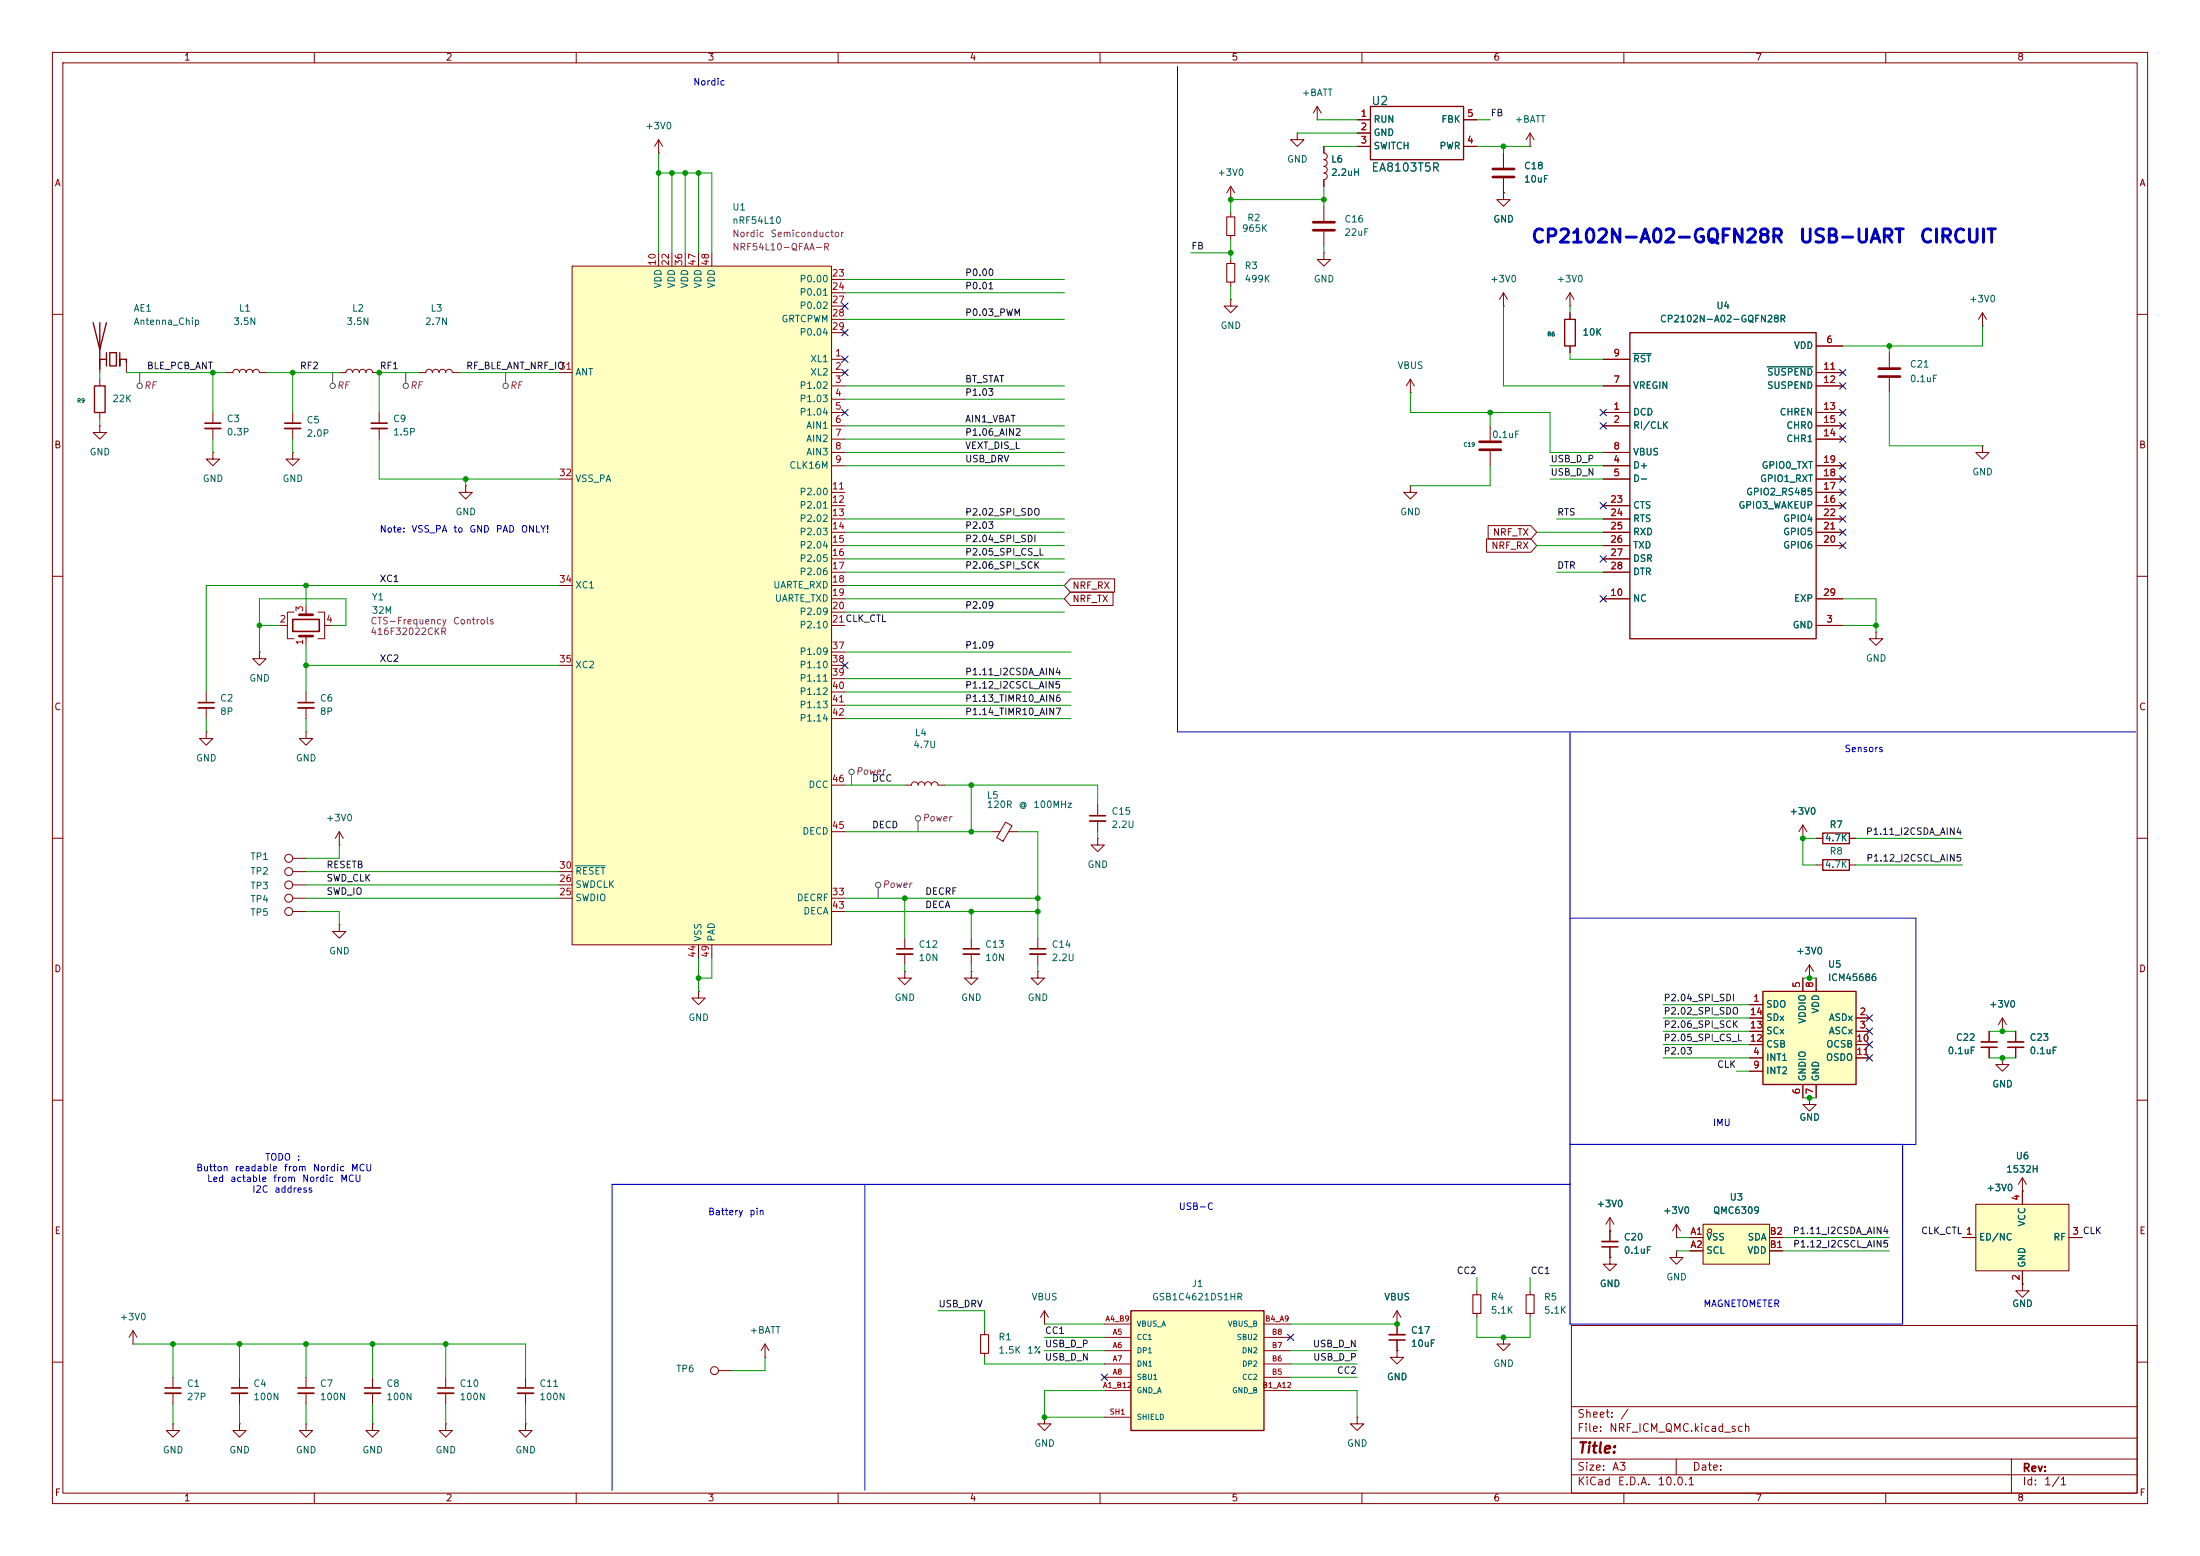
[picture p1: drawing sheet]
<svg xmlns="http://www.w3.org/2000/svg" width="420mm" height="297mm" viewBox="0 0 420 297" stroke-linecap="round" stroke-linejoin="round" font-family="sans-serif">
<g fill="none" stroke="#840000" stroke-width=".19">
<path d="M10 10h400v277h-400zM12 12h396v273h-396zM60 10v2M110 10v2M160 10v2M210 10v2M260 10v2M310 10v2M360 10v2M10 60h2M269.2 74.9h.1M269.2 72.4l-.7 1.3"/>
<path d="M269.2 72.4l.8 1.3M269.2 72.4v2.5M408 60h2M269.2 92.7v1.3h1.3l-1.3 1.3-1.2-1.3h1.2M269.2 92.7h.1M284.5 81.3v2.8M284.5 86.1v2.8M10 110h2M408 110h2M10 160h2M408 160h2M55.9 163.8h2.5"/>
<path d="M55.9 171.5h2.5M55.9 174h2.5M55.9 168.9h2.5M55.9 166.4h2.5M172.7 179.1v2M172.7 182.1v2.1M10 210h2M408 210h2M300 253h108v32h-108zM10 260h2M300 278.5h108M300 274.5h108"/>
<path d="M300 268.5h108M320 278.5v3M384 278.5v6.5M408 260h2M60 285v2M110 285v2M160 285v2M210 285v2M260 285v2M300 281.5h108M310 285v2M360 285v2"/>
<circle cx="55.1" cy="163.8" r=".76"/>
<circle cx="55.1" cy="171.4" r=".76"/>
<circle cx="55.1" cy="166.4" r=".76"/>
<circle cx="55.1" cy="174" r=".76"/>
<circle cx="55.1" cy="168.9" r=".76"/>
</g>
<path d="M171.2 181.1h3" fill="none" stroke="#840000" stroke-width=".3"/>
<path d="M171.2 182.1h3" fill="none" stroke="#840000" stroke-width=".33"/>
<path d="M282.4 84.3h4.1M282.4 85.9h4.1" fill="none" stroke="#840000" stroke-width=".51"/>
<path d="M215.9 250.2h25.4v22.8h-25.4z" fill="#ffffc2"/>
<path d="M311.1 63.5h35.6v58.4h-35.6zM215.9 250.2h25.4v22.8h-25.4z" fill="none" stroke="#840000" stroke-width=".25"/>
<g fill="none" stroke="#840000" stroke-width=".19">
<path d="M306.1 78.7h5M306.1 73.7h5M306.1 68.6h5M346.7 78.7h5.1M346.7 66h5.1M346.7 73.7h5.1M346.7 71.1h5.1M306.1 81.3h5M306.1 88.9h5M306.1 91.4h5M306.1 86.4h5M306.1 96.5h5"/>
<path d="M306.1 99.1h5M346.7 81.3h5.1M346.7 88.9h5.1M346.7 91.4h5.1M346.7 83.8h5.1M346.7 96.5h5.1M346.7 94h5.1M346.7 99.1h5.1M378.5 85.1v1.3h1.2l-1.2 1.2-1.3-1.2h1.3M378.5 85.1h.1M306.1 114.3h5M306.1 104.1h5"/>
<path d="M306.1 101.6h5M306.1 106.7h5M306.1 109.2h5M346.7 119.4h5.1M346.7 114.3h5.1M346.7 104.1h5.1M346.7 101.6h5.1M210.8 252.7h5.1M210.8 255.3h5.1M210.8 257.8h5.1M241.3 252.7h5.1M241.3 255.3h5.1"/>
<path d="M241.3 257.8h5.1M210.8 265.4h5.1M210.8 260.3h5.1M210.8 262.9h5.1M210.8 270.5h5.1M241.3 265.4h5.1M241.3 260.3h5.1M241.3 262.9h5.1"/>
</g>
<path d="M311.8 67.5h3.4M337.4 70h8.7" fill="none" stroke="#006464" stroke-width=".19"/>
<path d="M109.2 50.8h49.5v129.5h-49.5z" fill="#ffffc2"/>
<g fill="none" stroke="#840000" stroke-width=".19">
<path d="M109.2 50.8h49.5v129.5h-49.5zM125.7 48.3v2.5M128.3 48.3v2.5M130.8 48.3v2.5M133.3 48.3v2.5M135.9 48.3v2.5M158.7 53.3h2.6M158.7 55.9h2.6M158.7 58.4h2.6M378.5 59.7l-.8 1.3M378.5 59.7l.7 1.3M378.5 59.7v2.5"/>
<path d="M106.7 71.1h2.5M158.7 68.6h2.6M158.7 71.1h2.6M158.7 73.7h2.6M158.7 76.2h2.6M158.7 78.7h2.6M158.7 61h2.6M158.7 63.5h2.6M360.7 67.3v2.8M360.7 72.1v2.8M378.5 62.2h.1M106.7 91.4h2.5"/>
<path d="M158.7 81.3h2.6M158.7 83.8h2.6M158.7 86.4h2.6M158.7 88.9h2.6M158.7 94h2.6M158.7 96.5h2.6M158.7 99.1h2.6M106.7 111.8h2.5M158.7 111.8h2.6M158.7 101.6h2.6M158.7 104.1h2.6M158.7 106.7h2.6"/>
<path d="M158.7 109.2h2.6M158.7 114.3h2.6M158.7 116.8h2.6M158.7 119.4h2.6M106.7 127h2.5M158.7 127h2.6M158.7 124.5h2.6M158.7 129.5h2.6M158.7 132.1h2.6M158.7 134.6h2.6M158.7 137.2h2.6M158.7 158.8h2.6"/>
<path d="M158.7 149.9h2.6M106.7 171.5h2.5M106.7 168.9h2.5M106.7 166.4h2.5M158.7 171.5h2.6M158.7 174h2.6M133.3 180.3v2.6M135.9 180.3v2.6"/>
</g>
<path d="M109.9 165.3h5.6" fill="none" stroke="#006464" stroke-width=".19"/>
<path d="M358.6 70.4h4.1M358.6 71.9h4.1" fill="none" stroke="#840000" stroke-width=".51"/>
<path d="M336.5 189.2h17.8v17.8h-17.8z" fill="#ffffc2"/>
<path d="M336.5 189.2h17.8v17.8h-17.8z" fill="none" stroke="#840000" stroke-width=".25"/>
<g fill="none" stroke="#840000" stroke-width=".19">
<path d="M64.8 71.1h1.2a.64 .64 0 0 1 .7-.6 .64 .64 0 0 1 .6 .6 .64 .64 0 0 1 .6-.6 .64 .64 0 0 1 .7 .6 .64 .64 0 0 1 .6-.6 .64 .64 0 0 1 .6 .6 .64 .64 0 0 1 .7-.6 .64 .64 0 0 1 .6 .6h1.3M80 71.1h1.3a.64 .64 0 0 1 .6-.6 .64 .64 0 0 1 .6 .6 .64 .64 0 0 1 .7-.6 .64 .64 0 0 1 .6 .6 .64 .64 0 0 1 .7-.6 .64 .64 0 0 1 .6 .6 .64 .64 0 0 1 .6-.6 .64 .64 0 0 1 .7 .6h1.2M53.3 119.4h1.6M56.1 116.8h-1.2v5.1h1.2M58.4 115.6v1.7M60.7 116.8h1.3v5.1h-1.3M62 119.4h1.5M58.4 121.4v1.8M334 191.8h2.5M334 194.3h2.5M334 196.9h2.5M334 199.4h2.5"/>
<path d="M344.2 186.7v2.5M345.4 186.7h.1M345.4 184.2l-.7 1.2M345.4 184.2l.8 1.2M345.4 184.2v2.5M346.7 186.7v2.5M354.3 194.3h2.6M354.3 196.9h2.6M354.3 199.4h2.6M334 201.9h2.5M334 204.5h2.5M344.2 207v2.6"/>
<path d="M345.4 209.6v1.2h1.3l-1.3 1.3-1.2-1.3h1.2M345.4 209.6h.1M346.7 207v2.6M354.3 201.9h2.6M386.1 227.3h.1M386.1 224.8l-.8 1.3M386.1 224.8l.7 1.3M386.1 224.8v2.5M292.1 246.4v.7M292.1 250.7v.8M386.1 245.1v1.3h1.2l-1.2 1.2-1.3-1.2h1.3M386.1 245.1h.1"/>
</g>
<path d="M291.3 247.1h1.6v3.6h-1.6z" fill="none" stroke="#840000" stroke-width=".2"/>
<path d="M57.1 117.3h2.6M57.1 121.4h2.6" fill="none" stroke="#840000" stroke-width=".51"/>
<path d="M55.9 118.2h5.1v2.3h-5.1z" fill="none" stroke="#840000" stroke-width=".3"/>
<path d="M377.2 229.9h17.8v12.7h-17.8z" fill="#ffffc2"/>
<g fill="none" stroke="#840000" stroke-width=".19">
<path d="M72.4 78.7v2.1M72.4 81.8v2M379.7 196.9v2M379.7 199.9v2M382.3 196.9h.1M382.3 194.3l-.8 1.3M382.3 194.3l.7 1.3M382.3 194.3v2.6M384.8 196.9v2M384.8 199.9v2M382.3 201.9v1.3h1.2l-1.2 1.3-1.3-1.3h1.3M382.3 201.9h.1"/>
<path d="M307.3 234.9h.1M307.3 232.4l-.7 1.3M307.3 232.4l.8 1.3M307.3 232.4v4.6M307.3 238v2M320 236.2h.1M320 233.7l-.7 1.2M320 233.7l.8 1.2M320 233.7v2.5M374.6 236.2h2.6M377.2 229.9h17.8v12.7h-17.8zM386.1 227.3v2.6"/>
<path d="M395 236.2h2.5M386.1 242.6v2.5"/>
</g>
<path d="M70.9 80.8h3M378.2 199.9h3.1M383.3 199.9h3M305.8 238h3.1" fill="none" stroke="#840000" stroke-width=".3"/>
<path d="M70.9 81.8h3M378.2 198.9h3.1M383.3 198.9h3M305.8 237h3.1" fill="none" stroke="#840000" stroke-width=".33"/>
<path d="M325.1 233.7h12.7v7.6h-12.7z" fill="#ffffc2"/>
<g fill="none" stroke="#840000" stroke-width=".19">
<path d="M125.7 29.2h.1M125.7 26.7l-.7 1.2M125.7 26.7l.8 1.2M125.7 26.7v2.5M234.9 38.1h.1M234.9 35.6v2.5M234.9 35.6l-.7 1.2M234.9 35.6l.8 1.2M247.6 25.4v1.3h1.3l-1.3 1.2-1.2-1.2h1.2M247.6 25.4h.1M251.5 22.9h.1M251.5 20.3l-.8 1.3"/>
<path d="M251.5 20.3l.7 1.3M251.5 20.3v2.6M252.7 27.9v1.3a.64 .64 0 0 1 .7 .7 .64 .64 0 0 1-.7 .6 .64 .64 0 0 1 .7 .6 .64 .64 0 0 1-.7 .7 .64 .64 0 0 1 .7 .6 .64 .64 0 0 1-.7 .6 .64 .64 0 0 1 .7 .7 .64 .64 0 0 1-.7 .6M252.7 34.3v1.3M252.7 39.4v2.8M259.1 22.9h2.5M259.1 25.4h2.5M259.1 27.9h2.5M279.4 22.9h2.5M279.4 27.9h2.5M287 36.8v1.3h1.3l-1.3 1.3-1.3-1.3h1.3M287 36.8h.1"/>
<path d="M287 29.2v2.8M287 34v2.8M292.1 27.9h.1M292.1 25.4l-.8 1.3M292.1 25.4l.8 1.3M292.1 25.4v2.5M234.9 57.2v1.2h1.3l-1.3 1.3-1.2-1.3h1.2M234.9 57.2h.1M234.9 40.6v.8M234.9 45v.7M234.9 49.5v.8M234.9 53.8v.8"/>
<path d="M252.7 48.3v1.2h1.3l-1.3 1.3-1.2-1.3h1.2M252.7 48.3h.1M252.7 44.2v2.8M287 58.4h.1M287 55.9l-.7 1.3M287 55.9l.8 1.3M287 55.9v2.5M299.7 58.4h.1M299.7 55.9l-.7 1.3M299.7 55.9l.8 1.3M299.7 55.9v2.5M299.7 59.7v1.3"/>
<path d="M19 68.6v2.5M19 72.4v1.3M19 78.7v1.3M24.1 68.6v2.5M40.6 78.7v2.1M43.2 71.1h1.2a.64 .64 0 0 1 .7-.6 .64 .64 0 0 1 .6 .6 .64 .64 0 0 1 .7-.6 .64 .64 0 0 1 .6 .6 .64 .64 0 0 1 .6-.6 .64 .64 0 0 1 .7 .6 .64 .64 0 0 1 .6-.6 .64 .64 0 0 1 .6 .6h1.3M55.9 78.7v2.1M299.7 66v1.3M306.1 78.7h5M306.1 73.7h5M306.1 68.6h5M346.7 71.1h5.1"/>
<path d="M346.7 78.7h5.1M346.7 66h5.1M346.7 73.7h5.1M19 81.3v1.3h1.3l-1.3 1.2-1.2-1.2h1.2M19 81.3h.1M40.6 86.4v1.2h1.3l-1.3 1.3-1.2-1.3h1.2M40.6 86.4h.1M40.6 81.8v2M55.9 86.4v1.2h1.2l-1.2 1.3-1.3-1.3h1.3M55.9 86.4h.1M55.9 81.8v2M88.9 92.7v1.3h1.3l-1.3 1.3-1.3-1.3h1.3"/>
<path d="M88.9 92.7h.1M306.1 81.3h5M306.1 88.9h5M306.1 91.4h5M306.1 86.4h5M306.1 96.5h5M306.1 99.1h5M346.7 81.3h5.1M346.7 88.9h5.1M346.7 91.4h5.1M346.7 83.8h5.1M346.7 96.5h5.1"/>
<path d="M346.7 94h5.1M346.7 99.1h5.1M204.3 113h8.2v2.6h-8.2l-1.1-1.3zM204.3 110.5h8.5v2.5h-8.5l-1.1-1.2zM283.8 102.9h8.5l1.1 1.2-1.1 1.3h-8.5zM284.1 100.3h8.2l1.1 1.3-1.1 1.3h-8.2zM306.1 114.3h5M306.1 104.1h5M306.1 101.6h5M306.1 106.7h5M306.1 109.2h5M346.7 119.4h5.1"/>
<path d="M346.7 114.3h5.1M346.7 104.1h5.1M346.7 101.6h5.1M39.4 139.7v1.3h1.2l-1.2 1.2-1.3-1.2h1.3M39.4 139.7h.1M39.4 132.1v2M39.4 135.1v2.1M49.5 124.5v1.2h1.3l-1.3 1.3-1.2-1.3h1.2M49.5 124.5h.1M58.4 139.7v1.3h1.3l-1.3 1.2-1.3-1.2h1.3M58.4 139.7h.1M58.4 132.1v2"/>
<path d="M58.4 135.1v2.1M358.1 120.7v1.2h1.3l-1.3 1.3-1.2-1.3h1.2M358.1 120.7h.1M64.8 158.8l-.8 1.2M64.8 158.8l.7 1.2M64.8 158.8v2.5M172.7 149.9h1.3a.64 .64 0 0 1 .6-.7 .64 .64 0 0 1 .7 .7 .64 .64 0 0 1 .6-.7 .64 .64 0 0 1 .6 .7 .64 .64 0 0 1 .7-.7 .64 .64 0 0 1 .6 .7 .64 .64 0 0 1 .6-.7 .64 .64 0 0 1 .7 .7h1.2M189.2 158.8h1.7M192 156.9l1.2 .7-1.7 3-1.2-.7zM192.6 158.8h1.7M209.5 153.7v2M209.5 156.7v2.1"/>
<path d="M344.2 157.5l-.8 1.3M344.2 157.5l.7 1.3M344.2 157.5v2.5M64.8 161.3h.1M64.8 176.5v1.3h1.2l-1.2 1.3-1.3-1.3h1.3M64.8 176.5h.1M185.4 179.1v2M198.1 179.1v2M209.5 160v1.3h1.3l-1.3 1.3-1.2-1.3h1.2M209.5 160h.1M344.2 160h.1M346.7 160h1.3"/>
<path d="M346.7 165.1h1.3M353.1 160h1.2M353.1 165.1h1.2M133.3 189.2v1.3h1.3l-1.3 1.3-1.2-1.3h1.2M133.3 189.2h.1M172.7 185.4v1.3h1.3l-1.3 1.3-1.3-1.3h1.3M172.7 185.4h.1M185.4 185.4v1.3h1.3l-1.3 1.3-1.3-1.3h1.3M185.4 185.4h.1M185.4 182.1v2.1M198.1 185.4v1.3h1.3l-1.3 1.3-1.3-1.3h1.3M198.1 185.4h.1"/>
<path d="M198.1 182.1v2.1M334 191.8h2.5M334 194.3h2.5M334 196.9h2.5M334 199.4h2.5M344.2 186.7v2.5M345.4 186.7h.1M346.7 186.7v2.5M354.3 194.3h2.6M354.3 196.9h2.6M354.3 199.4h2.6M379.7 196.9v2"/>
<path d="M379.7 199.9v2M382.3 196.9h.1M384.8 196.9v2M384.8 199.9v2M334 201.9h2.5M334 204.5h2.5M344.2 207v2.6M345.4 209.6h.1M346.7 207v2.6M354.3 201.9h2.6M382.3 201.9h.1M307.3 234.9h.1"/>
<path d="M307.3 234.9v2.1M307.3 238v2M320 238.8v1.2h1.3l-1.3 1.3-1.2-1.3h1.2M320 238.8h.1M320 236.2h.1M322.6 236.2h2.5M322.6 238.8h2.5M325.1 233.7h12.7v7.6h-12.7zM337.8 236.2h2.6M337.8 238.8h2.6M374.6 236.2h2.6M386.1 227.3h.1"/>
<path d="M386.1 227.3v2.6M395 236.2h2.5M25.4 256.5h.1M25.4 254l-.8 1.3M25.4 254l.8 1.3M25.4 254v2.5M146 259.1h.1M146 256.5l-.7 1.3M146 256.5l.8 1.3M146 256.5v2.6M188 254v.8M188 258.3v.8"/>
<path d="M199.4 252.7h.1M199.4 250.2l-.8 1.3M199.4 250.2l.8 1.3M199.4 250.2v2.5M266.7 257.8v1.3h1.3l-1.3 1.2-1.3-1.2h1.3M266.7 257.8h.1M266.7 252.7h.1M266.7 250.2v4.6M266.7 255.8v2M266.7 250.2l-.8 1.3M266.7 250.2l.8 1.3M281.9 246.4v.7"/>
<path d="M281.9 250.7v.8M287 255.3v1.2h1.3l-1.3 1.3-1.3-1.3h1.3M287 255.3h.1M307.3 240v1.3h1.3l-1.3 1.3-1.2-1.3h1.2M307.3 240h.1M386.1 245.1h.1M386.1 242.6v2.5M33 271.8v1.2h1.3l-1.3 1.3-1.3-1.3h1.3M33 271.8h.1M33 262.9v2M33 265.9v2.1M45.7 271.8v1.2h1.3l-1.3 1.3-1.3-1.3h1.3"/>
<path d="M45.7 271.8h.1M45.7 262.9v2M45.7 265.9v2.1M58.4 271.8v1.2h1.3l-1.3 1.3-1.3-1.3h1.3M58.4 271.8h.1M58.4 262.9v2M58.4 265.9v2.1M71.1 271.8v1.2h1.3l-1.3 1.3-1.3-1.3h1.3M71.1 271.8h.1M71.1 262.9v2M71.1 265.9v2.1M85.1 271.8v1.2h1.3l-1.3 1.3-1.3-1.3h1.3"/>
<path d="M85.1 271.8h.1M85.1 262.9v2M85.1 265.9v2.1M100.3 271.8v1.2h1.3l-1.3 1.3-1.2-1.3h1.2M100.3 271.8h.1M100.3 262.9v2M100.3 265.9v2.1M137.2 261.6h2.5M199.4 270.5v1.3h1.3l-1.3 1.2-1.3-1.2h1.3M199.4 270.5h.1M259.1 270.5v1.3h1.2l-1.2 1.2-1.3-1.2h1.3M259.1 270.5h.1"/>
<circle cx="326.4" cy="234.9" r=".38"/>
<circle cx="136.4" cy="261.6" r=".76"/>
</g>
<g fill="none" stroke="#840000" stroke-width=".3">
<path d="M39.1 80.8h3.1M54.4 80.8h3M37.8 134.1h3.1M56.9 134.1h3M208 155.7h3.1M183.9 181.1h3M196.6 181.1h3M265.2 255.8h3M31.5 264.9h3M44.2 264.9h3M56.9 264.9h3M69.6 264.9h3"/>
<path d="M83.6 264.9h3M98.8 264.9h3.1"/>
</g>
<g fill="none" stroke="#840000" stroke-width=".33">
<path d="M39.1 81.8h3.1M54.4 81.8h3M37.8 135.1h3.1M56.9 135.1h3M208 156.7h3.1M183.9 182.1h3M196.6 182.1h3M265.2 254.8h3M31.5 265.9h3M44.2 265.9h3M56.9 265.9h3M69.6 265.9h3"/>
<path d="M83.6 265.9h3M98.8 265.9h3.1"/>
</g>
<path d="M234.2 41.4h1.5v3.6h-1.5zM234.2 50.3h1.5v3.5h-1.5zM187.2 254.8h1.5v3.5h-1.5zM281.2 247.1h1.5v3.6h-1.5z" fill="none" stroke="#840000" stroke-width=".2"/>
<path d="M285 32.3h4.1M285 33.8h4.1M250.7 42.4h4.1M250.7 43.9h4.1" fill="none" stroke="#840000" stroke-width=".51"/>
<path d="M261.6 20.3h17.8v10.2h-17.8zM17.8 61.6l1.2 5.1 1.3-5.1M18 73.7h2.1v5h-2.1zM19 68.6h1.3M19 61.6v8.9M20.3 67.3v2.6M21 67.3h1.2v2.6h-1.2zM22.9 67.3v2.6v-1.3h1.2v.6M298.7 61h2v5h-2zM348 159h5.1v2h-5.1zM348 164.1h5.1v2h-5.1z" fill="none" stroke="#840000" stroke-width=".25"/>
<g fill="none" stroke="#484848" stroke-width=".19">
<path d="M26.7 71.1v2.1M63.5 71.1v2.1M77.5 71.1v2.1M96.5 71.1v2.1M162.6 147.8v2.1M175.3 156.7v2.1M167.6 169.4v2.1"/>
<circle cx="26.7" cy="73.7" r=".51"/>
<circle cx="63.5" cy="73.7" r=".51"/>
<circle cx="77.5" cy="73.7" r=".51"/>
<circle cx="96.5" cy="73.7" r=".51"/>
<circle cx="162.6" cy="147.3" r=".51"/>
<circle cx="175.3" cy="156.2" r=".51"/>
<circle cx="167.6" cy="168.9" r=".51"/>
</g>
<path d="M224.8 12.7v127h182.9M299.7 139.7v113M299.7 175.3h66.1v43.1h-66.1zM299.7 218.4h63.5v34.3h-63.5zM165.1 226.1v58.4M299.7 226.1h-182.9v58.4" fill="none" stroke="#0000c2" stroke-width=".19"/>
<g fill="none" stroke="#009600" stroke-width=".19">
<path d="M125.7 33h10.2v15.3M125.7 29.2v19.1M128.3 33v15.3M130.8 33v15.3M133.3 33v15.3M247.6 25.4h11.5M251.5 22.9h7.6M252.7 27.9h6.4M252.7 38.1h-17.8v2.5M252.7 35.6v3.8M281.9 27.9h10.2M281.9 22.9h2.6"/>
<path d="M287 27.9v1.3M161.3 55.9h41.9M161.3 53.3h41.9M227.3 48.3h7.6M234.9 45.7v3.8M234.9 54.6v2.6M252.7 47v1.3M287 58.4v15.3h19.1M299.7 58.4v1.3M19 71.1v1.3M24.1 71.1h19.1M40.6 71.1v7.6"/>
<path d="M50.8 71.1h14M55.9 71.1v7.6M80 71.1h-7.6v7.6M87.6 71.1h19.1M161.3 73.7h41.9M161.3 61h41.9M161.3 76.2h41.9M269.2 74.9v3.8h26.7v7.7h10.2M284.5 78.7v2.6M299.7 67.3v1.3h6.4M360.7 74.9v10.2h17.8M360.7 66v1.3"/>
<path d="M378.5 62.2v3.8h-26.7M19 80v1.3M40.6 83.8v2.6M55.9 83.8v2.6M72.4 83.8v7.6h34.3M88.9 91.4v1.3M161.3 86.4h41.9M161.3 88.9h41.9M161.3 99.1h41.9M161.3 81.3h41.9M161.3 83.8h41.9M284.5 88.9v3.8h-15.3"/>
<path d="M295.9 91.4h10.2M295.9 88.9h10.2M297.2 99.1h8.9M49.5 119.4h3.8M58.4 111.8v3.8M63.5 119.4h2.5v-5.1h-16.5v10.2M106.7 111.8h-67.3v20.3M161.3 114.3h41.9M161.3 101.6h41.9M161.3 104.1h41.9M161.3 109.2h41.9M161.3 111.8h41.9"/>
<path d="M161.3 106.7h41.9M161.3 116.8h41.9M293.4 101.6h12.7M293.4 104.1h12.7M297.2 109.2h8.9M351.8 114.3h6.3v6.4M351.8 119.4h6.3M39.4 137.2v2.5M58.4 123.2v8.9M58.4 137.2v2.5M58.4 127h48.3M161.3 129.5h43.2"/>
<path d="M161.3 137.2h43.2M161.3 132.1h43.2M161.3 134.6h43.2M161.3 124.5h43.2M161.3 158.8h27.9M161.3 149.9h11.4M180.3 149.9h29.2v3.8M185.4 149.9v8.9M194.3 158.8h3.8v20.3M209.5 158.8v1.2M58.4 174h6.4v2.5M58.4 171.5h48.3"/>
<path d="M58.4 168.9h48.3M58.4 166.4h48.3M64.8 161.3v2.5h-6.4M161.3 174h36.8M161.3 171.5h36.8M172.7 171.5v7.6M185.4 174v5.1M346.7 160h-2.5v5.1h2.5M354.3 165.1h20.3M354.3 160h20.3M133.3 182.9v6.3M135.9 182.9v3.8h-2.6"/>
<path d="M172.7 184.2v1.2M185.4 184.2v1.2M198.1 184.2v1.2M317.5 196.9h16.5M317.5 191.8h16.5M317.5 194.3h16.5M317.5 199.4h16.5M344.2 186.7h2.5M379.7 196.9h5.1M317.5 201.9h16.5M331.5 204.5h2.5M344.2 209.6h2.5"/>
<path d="M379.7 201.9h5.1M320 236.2h2.6M320 238.8h2.6M340.4 236.2h20.3M340.4 238.8h20.3M25.4 256.5h74.9v6.4M33 256.5v6.4M45.7 256.5v6.4M58.4 256.5v6.4M71.1 256.5v6.4M85.1 256.5v6.4M146 259.1v2.5h-6.3"/>
<path d="M179.1 250.2h8.9v3.8M188 259.1v1.2h22.8M199.4 255.3h11.4M199.4 252.7h11.4M199.4 257.8h11.4M246.4 252.7h20.3M246.4 257.8h12.7M281.9 251.5v3.8h10.2v-3.8M281.9 243.8v2.6M292.1 243.8v2.6M33 268v3.8M45.7 268v3.8"/>
<path d="M58.4 268v3.8M71.1 268v3.8M85.1 268v3.8M100.3 268v3.8M210.8 265.4h-11.4v5.1h11.4M246.4 265.4h12.7v5.1M246.4 260.3h12.7M246.4 262.9h12.7"/>
</g>
<g fill="none" stroke="#000084" stroke-width=".19">
<path d="M160.7 57.8l1.2 1.2M161.9 57.8l-1.2 1.2M160.7 78.1l1.2 1.2M160.7 70.5l1.2 1.2M160.7 68l1.2 1.2M160.7 62.9l1.2 1.2M161.9 78.1l-1.2 1.2M161.9 70.5l-1.2 1.2M161.9 68l-1.2 1.2M161.9 62.9l-1.2 1.2M305.5 78.1l1.2 1.2M306.7 78.1l-1.2 1.2"/>
<path d="M351.2 78.1l1.2 1.2M351.2 73.1l1.2 1.2M351.2 70.5l1.2 1.2M352.4 78.1l-1.2 1.2M352.4 73.1l-1.2 1.2M352.4 70.5l-1.2 1.2M305.5 95.9l1.2 1.2M305.5 80.7l1.2 1.2M306.7 95.9l-1.2 1.2M306.7 80.7l-1.2 1.2M351.2 80.7l1.2 1.2M351.2 83.2l1.2 1.2"/>
<path d="M351.2 98.5l1.2 1.2M351.2 90.8l1.2 1.2M351.2 95.9l1.2 1.2M351.2 88.3l1.2 1.2M351.2 93.4l1.2 1.2M352.4 80.7l-1.2 1.2M352.4 83.2l-1.2 1.2M352.4 98.5l-1.2 1.2M352.4 90.8l-1.2 1.2M352.4 95.9l-1.2 1.2M352.4 88.3l-1.2 1.2M352.4 93.4l-1.2 1.2"/>
<path d="M305.5 113.7l1.2 1.2M305.5 106.1l1.2 1.2M306.7 113.7l-1.2 1.2M306.7 106.1l-1.2 1.2M351.2 103.5l1.2 1.2M351.2 101l1.2 1.2M352.4 103.5l-1.2 1.2M352.4 101l-1.2 1.2M160.7 126.4l1.2 1.2M161.9 126.4l-1.2 1.2M356.3 198.8l1.2 1.2M356.3 196.2l1.2 1.3"/>
<path d="M356.3 193.7l1.2 1.2M357.5 198.8l-1.2 1.2M357.5 196.2l-1.2 1.3M357.5 193.7l-1.2 1.2M356.3 201.3l1.2 1.2M357.5 201.3l-1.2 1.2M245.8 254.7l1.2 1.2M247 254.7l-1.2 1.2M210.2 262.3l1.2 1.2M211.4 262.3l-1.2 1.2"/>
</g>
<path d="M311.8 67.5h3.4M337.4 70h8.7" fill="none" stroke="#006464" stroke-width=".19"/>
<g fill="#009600" stroke="#009600" stroke-width=".19">
<circle cx="128.3" cy="33" r=".46"/>
<circle cx="125.7" cy="33" r=".46"/>
<circle cx="72.4" cy="71.1" r=".46"/>
<circle cx="58.4" cy="111.8" r=".46"/>
<circle cx="49.5" cy="119.4" r=".46"/>
<circle cx="58.4" cy="127" r=".46"/>
<circle cx="88.9" cy="91.4" r=".46"/>
<circle cx="199.4" cy="270.5" r=".46"/>
<circle cx="85.1" cy="256.5" r=".46"/>
<circle cx="133.3" cy="33" r=".46"/>
<circle cx="130.8" cy="33" r=".46"/>
<circle cx="58.4" cy="256.5" r=".46"/>
<circle cx="71.1" cy="256.5" r=".46"/>
<circle cx="45.7" cy="256.5" r=".46"/>
<circle cx="33" cy="256.5" r=".46"/>
<circle cx="55.9" cy="71.1" r=".46"/>
<circle cx="40.6" cy="71.1" r=".46"/>
<circle cx="345.4" cy="209.6" r=".46"/>
<circle cx="345.4" cy="186.7" r=".46"/>
<circle cx="358.1" cy="119.4" r=".46"/>
<circle cx="382.3" cy="201.9" r=".46"/>
<circle cx="382.3" cy="196.9" r=".46"/>
<circle cx="344.2" cy="160" r=".46"/>
<circle cx="284.5" cy="78.7" r=".46"/>
<circle cx="185.4" cy="158.8" r=".46"/>
<circle cx="185.4" cy="174" r=".46"/>
<circle cx="172.7" cy="171.5" r=".46"/>
<circle cx="185.4" cy="149.9" r=".46"/>
<circle cx="198.1" cy="174" r=".46"/>
<circle cx="198.1" cy="171.5" r=".46"/>
<circle cx="133.3" cy="186.7" r=".46"/>
<circle cx="360.7" cy="66" r=".46"/>
<circle cx="287" cy="255.3" r=".46"/>
<circle cx="266.7" cy="252.7" r=".46"/>
<circle cx="287" cy="27.9" r=".46"/>
<circle cx="234.9" cy="48.3" r=".46"/>
<circle cx="234.9" cy="38.1" r=".46"/>
<circle cx="252.7" cy="38.1" r=".46"/>
</g>
<g font-size="2.5" fill="#0000c2">
<text x="292.2" y="47">CP2102N-A02-GQFN28R</text>
<text x="343.3" y="47">USB-UART</text>
<text x="366.3" y="47">CIRCUIT</text>
</g>
<text font-size="2" fill="#840000" x="301" y="277.9">Title:</text>
<g font-size="1.6" fill="#006464">
<text x="261.7" y="20.4">U2</text>
<text x="261.7" y="33.1">EA8103T5R</text>
</g>
<g font-size="1.5" fill="#840000">
<text x="301" y="273.7">File:</text>
<text x="301" y="271">Sheet:</text>
<text x="307.1" y="273.7">NRF_ICM_QMC.kicad_sch</text>
<text x="309.2" y="271">/</text>
<text x="301" y="281.1">Size:</text>
<text x="307.6" y="281.1">A3</text>
<text x="323" y="281.1">Date:</text>
<text x="386" y="281.3">Rev:</text>
<text x="301" y="283.9">KiCad</text>
<text x="308.7" y="283.9">E.D.A.</text>
<text x="316.3" y="283.9">10.0.1</text>
<text x="386" y="283.9">Id:</text>
<text x="390.1" y="283.9">1/1</text>
</g>
<g font-size="1.3" fill="#840000">
<text x="35" y="11.9">1</text>
<text x="85" y="11.9">2</text>
<text x="135" y="11.9">3</text>
<text x="185" y="11.9">4</text>
<text x="235" y="11.9">5</text>
<text x="285" y="11.9">6</text>
<text x="335" y="11.9">7</text>
<text x="385" y="11.9">8</text>
<text x="10.3" y="35.9">A</text>
<text x="408.3" y="35.9">A</text>
<text x="10.3" y="85.9">B</text>
<text x="408.2" y="85.9">B</text>
<text x="284.6" y="105.1">NRF_RX</text>
<text x="284.9" y="102.6">NRF_TX</text>
<text x="204.6" y="112.7">NRF_RX</text>
<text x="204.6" y="115.3">NRF_TX</text>
<text x="10.3" y="135.9">C</text>
<text x="408.2" y="135.9">C</text>
<text x="10.3" y="185.9">D</text>
<text x="408.2" y="185.9">D</text>
<text x="10.3" y="235.9">E</text>
<text x="408.3" y="235.9">E</text>
<text x="10.3" y="285.9">F</text>
<text x="35" y="286.9">1</text>
<text x="85" y="286.9">2</text>
<text x="135" y="286.9">3</text>
<text x="185" y="286.9">4</text>
<text x="235" y="286.9">5</text>
<text x="285" y="286.9">6</text>
<text x="335" y="286.9">7</text>
<text x="385" y="286.9">8</text>
<text x="408.3" y="285.9">F</text>
</g>
<g font-size="1.3" fill="#0000c2">
<text x="132.2" y="16.6">Nordic</text>
<text x="72.4" y="102">Note:</text>
<text x="78.4" y="102">VSS_PA</text>
<text x="86.4" y="102">to</text>
<text x="89.5" y="102">GND</text>
<text x="94.5" y="102">PAD</text>
<text x="99.3" y="102">ONLY!</text>
<text x="352" y="143.9">Sensors</text>
<text x="326.9" y="215.2">IMU</text>
<text x="50.5" y="221.8">TODO</text>
<text x="56.6" y="221.8">:</text>
<text x="37.4" y="223.9">Button</text>
<text x="39.4" y="225.9">Led</text>
<text x="43.9" y="225.9">actable</text>
<text x="44.7" y="223.9">readable</text>
<text x="48" y="228">I2C</text>
<text x="52" y="225.9">from</text>
<text x="52.3" y="228">address</text>
<text x="54.1" y="223.9">from</text>
<text x="57.6" y="225.9">Nordic</text>
<text x="59.6" y="223.9">Nordic</text>
<text x="64.8" y="225.9">MCU</text>
<text x="66.9" y="223.9">MCU</text>
<text x="135.1" y="232.3">Battery</text>
<text x="143" y="232.3">pin</text>
<text x="224.9" y="231.2">USB-C</text>
<text x="325.1" y="249.8">MAGNETOMETER</text>
</g>
<g font-size="1.3" fill="#006464">
<text x="248.4" y="18.6">+BATT</text>
<text x="262.1" y="23.7">RUN</text>
<text x="275.1" y="23.7">FBK</text>
<text x="289.1" y="23.7">+BATT</text>
<text x="123.1" y="25">+3V0</text>
<text x="262.1" y="26.3">GND</text>
<text x="262.1" y="28.8">SWITCH</text>
<text x="274.7" y="28.8">PWR</text>
<text x="232.3" y="33.9">+3V0</text>
<text x="245.6" y="31.3">GND</text>
<text x="254" y="33.9">2.2uH</text>
<text x="254" y="31.3">L6</text>
<text x="290.8" y="32.6">C18</text>
<text x="290.8" y="35.2">10uF</text>
<text x="139.7" y="40.5">U1</text>
<text x="139.7" y="43">nRF54L10</text>
<text x="237" y="44.6">965K</text>
<text x="238" y="42.5">R2</text>
<text x="256.5" y="42.8">C16</text>
<text x="256.5" y="45.3">22uF</text>
<text x="285" y="42.8">GND</text>
<text x="237.5" y="51.7">R3</text>
<text x="25.4" y="59.8">AE1</text>
<text x="45.5" y="59.8">L1</text>
<text x="67.1" y="59.8">L2</text>
<text x="82.1" y="59.8">L3</text>
<text x="126.6" y="55.1" transform="rotate(-90 126.6 55.1)">VDD</text>
<text x="129.1" y="55.1" transform="rotate(-90 129.1 55.1)">VDD</text>
<text x="131.7" y="55.1" transform="rotate(-90 131.7 55.1)">VDD</text>
<text x="134.2" y="55.1" transform="rotate(-90 134.2 55.1)">VDD</text>
<text x="136.8" y="55.1" transform="rotate(-90 136.8 55.1)">VDD</text>
<text x="152.5" y="54.2">P0.00</text>
<text x="152.5" y="56.7">P0.01</text>
<text x="152.5" y="59.3">P0.02</text>
<text x="237.5" y="54.2">499K</text>
<text x="250.7" y="54.2">GND</text>
<text x="284.4" y="54.2">+3V0</text>
<text x="297.1" y="54.2">+3V0</text>
<text x="327.6" y="59.3">U4</text>
<text x="375.8" y="58">+3V0</text>
<text x="25.4" y="62.3">Antenna_Chip</text>
<text x="44.5" y="62.3">3.5N</text>
<text x="66" y="62.3">3.5N</text>
<text x="81" y="62.3">2.7N</text>
<text x="149.1" y="61.8">GRTCPWM</text>
<text x="152.5" y="64.4">P0.04</text>
<text x="232.9" y="63.1">GND</text>
<text x="302" y="64.4">10K</text>
<text x="316.8" y="61.8">CP2102N-A02-GQFN28R</text>
<text x="109.7" y="72">ANT</text>
<text x="154.6" y="69.4">XL1</text>
<text x="154.6" y="72">XL2</text>
<text x="266.7" y="70.7">VBUS</text>
<text x="311.7" y="69.4">RST</text>
<text x="337.2" y="72">SUSPEND</text>
<text x="342.4" y="66.9">VDD</text>
<text x="364.5" y="70.5">C21</text>
<text x="21.3" y="77.1">22K</text>
<text x="152.5" y="74.5">P1.02</text>
<text x="152.5" y="77.1">P1.03</text>
<text x="311.7" y="74.5">VREGIN</text>
<text x="337.2" y="74.5">SUSPEND</text>
<text x="364.5" y="73.3">0.1uF</text>
<text x="43.2" y="80.9">C3</text>
<text x="43.2" y="83.4">0.3P</text>
<text x="58.4" y="81.1">C5</text>
<text x="58.4" y="83.7">2.0P</text>
<text x="74.9" y="80.9">C9</text>
<text x="74.9" y="83.4">1.5P</text>
<text x="152.5" y="79.6">P1.04</text>
<text x="153.8" y="82.1">AIN1</text>
<text x="284.7" y="83.9">0.1uF</text>
<text x="311.7" y="79.6">DCD</text>
<text x="311.7" y="82.1">RI/CLK</text>
<text x="339.6" y="79.6">CHREN</text>
<text x="340.9" y="82.1">CHR0</text>
<text x="17" y="87.2">GND</text>
<text x="150.6" y="89.8">CLK16M</text>
<text x="153.8" y="84.7">AIN2</text>
<text x="153.8" y="87.2">AIN3</text>
<text x="311.7" y="89.8">D+</text>
<text x="311.7" y="87.2">VBUS</text>
<text x="336.2" y="89.8">GPIO0_TXT</text>
<text x="340.9" y="84.7">CHR1</text>
<text x="38.6" y="92.3">GND</text>
<text x="53.8" y="92.3">GND</text>
<text x="109.7" y="92.3">VSS_PA</text>
<text x="152.5" y="94.8">P2.00</text>
<text x="311.7" y="92.3">D-</text>
<text x="333.2" y="94.8">GPIO2_RS485</text>
<text x="335.9" y="92.3">GPIO1_RXT</text>
<text x="376.4" y="91">GND</text>
<text x="86.9" y="98.7">GND</text>
<text x="152.5" y="97.4">P2.01</text>
<text x="152.5" y="99.9">P2.02</text>
<text x="267.2" y="98.7">GND</text>
<text x="311.7" y="97.4">CTS</text>
<text x="311.7" y="99.9">RTS</text>
<text x="331.8" y="97.4">GPIO3_WAKEUP</text>
<text x="340.3" y="99.9">GPIO4</text>
<text x="152.5" y="102.5">P2.03</text>
<text x="152.5" y="105">P2.04</text>
<text x="152.5" y="107.5">P2.05</text>
<text x="311.7" y="102.5">RXD</text>
<text x="311.7" y="105">TXD</text>
<text x="311.7" y="107.5">DSR</text>
<text x="340.3" y="105">GPIO6</text>
<text x="340.3" y="102.5">GPIO5</text>
<text x="109.7" y="112.6">XC1</text>
<text x="147.5" y="112.6">UARTE_RXD</text>
<text x="152.5" y="110.1">P2.06</text>
<text x="311.7" y="110.1">DTR</text>
<text x="70.9" y="114.9">Y1</text>
<text x="70.9" y="117.4">32M</text>
<text x="147.8" y="115.2">UARTE_TXD</text>
<text x="152.5" y="117.7">P2.09</text>
<text x="311.7" y="115.2">NC</text>
<text x="342.4" y="115.2">EXP</text>
<text x="152.5" y="125.3">P1.09</text>
<text x="152.5" y="120.2">P2.10</text>
<text x="342.1" y="120.2">GND</text>
<text x="47.5" y="130.4">GND</text>
<text x="109.7" y="127.9">XC2</text>
<text x="152.5" y="127.9">P1.10</text>
<text x="152.5" y="130.4">P1.11</text>
<text x="356.1" y="126.6">GND</text>
<text x="41.9" y="134.2">C2</text>
<text x="41.9" y="136.8">8P</text>
<text x="61" y="134.2">C6</text>
<text x="61" y="136.8">8P</text>
<text x="152.5" y="132.9">P1.12</text>
<text x="152.5" y="135.5">P1.13</text>
<text x="152.5" y="138">P1.14</text>
<text x="174.3" y="143.1">4.7U</text>
<text x="174.5" y="140.8">L4</text>
<text x="37.3" y="145.6">GND</text>
<text x="56.4" y="145.6">GND</text>
<text x="154.2" y="150.7">DCC</text>
<text x="188.3" y="152.8">L5</text>
<text x="188.3" y="154.5">120R</text>
<text x="194.4" y="154.5">@</text>
<text x="197.2" y="154.5">100MHz</text>
<text x="212.1" y="155.8">C15</text>
<text x="341.5" y="155.8">+3V0</text>
<text x="62.1" y="157.1">+3V0</text>
<text x="153.1" y="159.6">DECD</text>
<text x="212.1" y="158.3">2.2U</text>
<text x="348.3" y="160.9">4.7K</text>
<text x="349.2" y="158.3">R7</text>
<text x="47.7" y="164.4">TP1</text>
<text x="47.7" y="167.2">TP2</text>
<text x="109.7" y="167.2">RESET</text>
<text x="207.5" y="166">GND</text>
<text x="348.3" y="166">4.7K</text>
<text x="349.2" y="163.4">R8</text>
<text x="47.7" y="172.6">TP4</text>
<text x="47.7" y="170">TP3</text>
<text x="109.7" y="172.3">SWDIO</text>
<text x="109.7" y="169.8">SWDCLK</text>
<text x="152" y="172.3">DECRF</text>
<text x="47.7" y="175.1">TP5</text>
<text x="134.2" y="179.8" transform="rotate(-90 134.2 179.8)">VSS</text>
<text x="136.8" y="179.8" transform="rotate(-90 136.8 179.8)">PAD</text>
<text x="153.3" y="174.9">DECA</text>
<text x="62.7" y="182.5">GND</text>
<text x="175.3" y="183.7">10N</text>
<text x="175.3" y="181.2">C12</text>
<text x="188" y="183.7">10N</text>
<text x="188" y="181.2">C13</text>
<text x="200.7" y="183.7">2.2U</text>
<text x="200.7" y="181.2">C14</text>
<text x="342.8" y="182.5">+3V0</text>
<text x="348.9" y="185">U5</text>
<text x="170.7" y="191.4">GND</text>
<text x="183.4" y="191.4">GND</text>
<text x="196.1" y="191.4">GND</text>
<text x="348.9" y="187.6">ICM45686</text>
<text x="131.3" y="195.2">GND</text>
<text x="337.1" y="192.6">SDO</text>
<text x="337.1" y="197.7">SCx</text>
<text x="337.1" y="195.2">SDx</text>
<text x="345" y="195.5" transform="rotate(-90 345 195.5)">VDDIO</text>
<text x="347.6" y="193.6" transform="rotate(-90 347.6 193.6)">VDD</text>
<text x="349" y="195.2">ASDx</text>
<text x="349" y="197.7">ASCx</text>
<text x="379.6" y="192.6">+3V0</text>
<text x="337.1" y="202.8">INT1</text>
<text x="337.1" y="200.3">CSB</text>
<text x="348.5" y="202.8">OSDO</text>
<text x="348.5" y="200.3">OCSB</text>
<text x="371.7" y="201.5">0.1uF</text>
<text x="373.3" y="199">C22</text>
<text x="387.4" y="199">C23</text>
<text x="387.4" y="201.5">0.1uF</text>
<text x="337.1" y="205.3">INT2</text>
<text x="345" y="206.5" transform="rotate(-90 345 206.5)">GNDIO</text>
<text x="347.6" y="206.5" transform="rotate(-90 347.6 206.5)">GND</text>
<text x="380.2" y="207.9">GND</text>
<text x="343.4" y="214.2">GND</text>
<text x="384.7" y="221.6">U6</text>
<text x="379.1" y="227.7">+3V0</text>
<text x="382.9" y="224.1">1532H</text>
<text x="304.7" y="230.7">+3V0</text>
<text x="317.4" y="232">+3V0</text>
<text x="326.9" y="232">QMC6309</text>
<text x="330.1" y="229.5">U3</text>
<text x="309.9" y="237.1">C20</text>
<text x="309.9" y="239.6">0.1uF</text>
<text x="325.6" y="237.1">VSS</text>
<text x="325.6" y="239.6">SCL</text>
<text x="333.5" y="239.6">VDD</text>
<text x="333.5" y="237.1">SDA</text>
<text x="377.7" y="237.1">ED/NC</text>
<text x="386.9" y="234.2" transform="rotate(-90 386.9 234.2)">VCC</text>
<text x="391.9" y="237.1">RF</text>
<text x="227.4" y="246">J1</text>
<text x="305.3" y="246">GND</text>
<text x="318" y="244.7">GND</text>
<text x="386.9" y="242.1" transform="rotate(-90 386.9 242.1)">GND</text>
<text x="196.8" y="248.5">VBUS</text>
<text x="219.8" y="248.5">GSB1C4621DS1HR</text>
<text x="264.1" y="248.5">VBUS</text>
<text x="284.5" y="248.5">R4</text>
<text x="284.5" y="251.1">5.1K</text>
<text x="294.6" y="248.5">R5</text>
<text x="294.6" y="251.1">5.1K</text>
<text x="384" y="249.8">GND</text>
<text x="22.8" y="252.3">+3V0</text>
<text x="143" y="254.9">+BATT</text>
<text x="190.5" y="256.1">R1</text>
<text x="269.2" y="254.9">C17</text>
<text x="269.2" y="257.4">10uF</text>
<text x="129" y="262.2">TP6</text>
<text x="190.5" y="258.7">1.5K</text>
<text x="196" y="258.7">1%</text>
<text x="264.7" y="263.8">GND</text>
<text x="285" y="261.2">GND</text>
<text x="35.6" y="265">C1</text>
<text x="35.6" y="267.6">27P</text>
<text x="48.3" y="265">C4</text>
<text x="48.3" y="267.6">100N</text>
<text x="61" y="265">C7</text>
<text x="61" y="267.6">100N</text>
<text x="73.7" y="265">C8</text>
<text x="73.7" y="267.6">100N</text>
<text x="87.6" y="265">C10</text>
<text x="87.6" y="267.6">100N</text>
<text x="102.9" y="265">C11</text>
<text x="102.9" y="267.6">100N</text>
<text x="31" y="277.7">GND</text>
<text x="43.7" y="277.7">GND</text>
<text x="56.4" y="277.7">GND</text>
<text x="69.1" y="277.7">GND</text>
<text x="83.1" y="277.7">GND</text>
<text x="98.3" y="277.7">GND</text>
<text x="197.4" y="276.5">GND</text>
<text x="257" y="276.5">GND</text>
</g>
<g font-size="1.3" fill="#a90000">
<text x="259.6" y="22.6">1</text>
<text x="280" y="22.6">5</text>
<text x="259.6" y="25.1">2</text>
<text x="259.6" y="27.7">3</text>
<text x="280" y="27.7">4</text>
<text x="125.5" y="50.8" transform="rotate(-90 125.5 50.8)">10</text>
<text x="128" y="50.8" transform="rotate(-90 128 50.8)">22</text>
<text x="130.6" y="50.8" transform="rotate(-90 130.6 50.8)">36</text>
<text x="133.1" y="50.8" transform="rotate(-90 133.1 50.8)">47</text>
<text x="135.6" y="50.8" transform="rotate(-90 135.6 50.8)">48</text>
<text x="158.7" y="53.1">23</text>
<text x="158.7" y="55.6">24</text>
<text x="158.7" y="58.2">27</text>
<text x="158.7" y="60.7">28</text>
<text x="158.7" y="63.2">29</text>
<text x="348.5" y="65.8">6</text>
<text x="106.6" y="70.9">31</text>
<text x="159.3" y="68.3">1</text>
<text x="159.3" y="70.9">2</text>
<text x="307.9" y="68.3">9</text>
<text x="347.9" y="70.9">11</text>
<text x="159.3" y="73.4">3</text>
<text x="159.3" y="75.9">4</text>
<text x="307.9" y="73.4">7</text>
<text x="347.9" y="73.4">12</text>
<text x="159.3" y="78.5">5</text>
<text x="159.3" y="81">6</text>
<text x="159.3" y="83.6">7</text>
<text x="307.9" y="78.5">1</text>
<text x="307.9" y="81">2</text>
<text x="347.9" y="78.5">13</text>
<text x="347.9" y="83.6">14</text>
<text x="347.9" y="81">15</text>
<text x="159.3" y="86.1">8</text>
<text x="159.3" y="88.6">9</text>
<text x="307.9" y="88.6">4</text>
<text x="307.9" y="86.1">8</text>
<text x="347.9" y="88.6">19</text>
<text x="106.6" y="91.2">32</text>
<text x="158.7" y="93.7">11</text>
<text x="307.9" y="91.2">5</text>
<text x="347.9" y="93.7">17</text>
<text x="347.9" y="91.2">18</text>
<text x="158.7" y="96.3">12</text>
<text x="158.7" y="98.8">13</text>
<text x="158.7" y="101.3">14</text>
<text x="307.3" y="96.3">23</text>
<text x="307.3" y="98.8">24</text>
<text x="307.3" y="101.3">25</text>
<text x="347.9" y="96.3">16</text>
<text x="347.9" y="101.3">21</text>
<text x="347.9" y="98.8">22</text>
<text x="158.7" y="103.9">15</text>
<text x="158.7" y="106.4">16</text>
<text x="307.3" y="103.9">26</text>
<text x="307.3" y="106.4">27</text>
<text x="347.9" y="103.9">20</text>
<text x="106.6" y="111.5">34</text>
<text x="158.7" y="109">17</text>
<text x="158.7" y="111.5">18</text>
<text x="307.3" y="109">28</text>
<text x="53.3" y="119.1">2</text>
<text x="58.2" y="116.9" transform="rotate(-90 58.2 116.9)">3</text>
<text x="62.2" y="119.1">4</text>
<text x="158.7" y="114">19</text>
<text x="158.7" y="116.6">20</text>
<text x="158.7" y="119.1">21CLK_CTL</text>
<text x="307.3" y="114">10</text>
<text x="347.9" y="114">29</text>
<text x="348.5" y="119.1">3</text>
<text x="58.2" y="123.3" transform="rotate(-90 58.2 123.3)">1</text>
<text x="158.7" y="124.2">37</text>
<text x="106.6" y="126.7">35</text>
<text x="158.7" y="126.7">38</text>
<text x="158.7" y="129.3">39</text>
<text x="158.7" y="131.8">40</text>
<text x="158.7" y="134.4">41</text>
<text x="158.7" y="136.9">42</text>
<text x="158.7" y="149.6">46</text>
<text x="158.7" y="158.5">45</text>
<text x="106.6" y="166.1">30</text>
<text x="106.6" y="171.2">25</text>
<text x="106.6" y="168.7">26</text>
<text x="158.7" y="171.2">33</text>
<text x="158.7" y="173.7">43</text>
<text x="133.1" y="182.9" transform="rotate(-90 133.1 182.9)">44</text>
<text x="135.6" y="182.9" transform="rotate(-90 135.6 182.9)">49</text>
<text x="334.6" y="191.5">1</text>
<text x="343.9" y="188.7" transform="rotate(-90 343.9 188.7)">5</text>
<text x="346.5" y="188.7" transform="rotate(-90 346.5 188.7)">8</text>
<text x="334" y="196.6">13</text>
<text x="334" y="194.1">14</text>
<text x="354.9" y="194.1">2</text>
<text x="354.9" y="196.6">3</text>
<text x="334" y="199.1">12</text>
<text x="334.6" y="201.7">4</text>
<text x="354.3" y="199.1">10</text>
<text x="354.3" y="201.7">11</text>
<text x="334.6" y="204.2">9</text>
<text x="343.9" y="209" transform="rotate(-90 343.9 209)">6</text>
<text x="346.5" y="209" transform="rotate(-90 346.5 209)">7</text>
<text x="385.8" y="229.3" transform="rotate(-90 385.8 229.3)">4</text>
<text x="322.6" y="236">A1</text>
<text x="322.6" y="238.5">A2</text>
<text x="337.7" y="238.5">B1</text>
<text x="337.7" y="236">B2</text>
<text x="375.2" y="236">1</text>
<text x="395.5" y="236">3 CLK</text>
<text x="395.5" y="236">3</text>
<text x="385.8" y="244.5" transform="rotate(-90 385.8 244.5)">2</text>
</g>
<g font-size="1.3" fill="#0f0f0f">
<text x="284.5" y="22.5">FB</text>
<text x="227.3" y="47.9">FB</text>
<text x="184.1" y="53">P0.00</text>
<text x="184.1" y="55.5">P0.01</text>
<text x="184.1" y="60.6">P0.03_PWM</text>
<text x="27.9" y="70.8">BLE_PCB_ANT</text>
<text x="57.1" y="70.8">RF2</text>
<text x="72.4" y="70.8">RF1</text>
<text x="88.9" y="70.8">RF_BLE_ANT_NRF_IO</text>
<text x="184.1" y="73.3">BT_STAT</text>
<text x="184.1" y="75.9">P1.03</text>
<text x="184.1" y="83.5">P1.06_AIN2</text>
<text x="184.1" y="80.9">AIN1_VBAT</text>
<text x="184.1" y="88.6">USB_DRV</text>
<text x="184.1" y="86">VEXT_DIS_L</text>
<text x="295.9" y="88.6">USB_D_P</text>
<text x="295.9" y="91.1">USB_D_N</text>
<text x="184.1" y="98.7">P2.02_SPI_SDO</text>
<text x="184.1" y="101.3">P2.03</text>
<text x="297.2" y="98.7">RTS</text>
<text x="184.1" y="103.8">P2.04_SPI_SDI</text>
<text x="184.1" y="106.3">P2.05_SPI_CS_L</text>
<text x="72.4" y="111.4">XC1</text>
<text x="184.1" y="108.9">P2.06_SPI_SCK</text>
<text x="297.2" y="108.9">DTR</text>
<text x="184.1" y="116.5">P2.09</text>
<text x="184.1" y="124.1">P1.09</text>
<text x="72.4" y="126.7">XC2</text>
<text x="184.1" y="129.2">P1.11_I2CSDA_AIN4</text>
<text x="184.1" y="131.7">P1.12_I2CSCL_AIN5</text>
<text x="184.1" y="134.3">P1.13_TIMR10_AIN6</text>
<text x="184.1" y="136.8">P1.14_TIMR10_AIN7</text>
<text x="166.4" y="149.5">DCC</text>
<text x="166.4" y="158.4">DECD</text>
<text x="356.1" y="159.7">P1.11_I2CSDA_AIN4</text>
<text x="62.2" y="166">RESETB</text>
<text x="356.2" y="164.8">P1.12_I2CSCL_AIN5</text>
<text x="62.2" y="168.6">SWD_CLK</text>
<text x="62.2" y="171.1">SWD_IO</text>
<text x="176.5" y="171.1">DECRF</text>
<text x="176.5" y="173.6">DECA</text>
<text x="317.5" y="191.4">P2.04_SPI_SDI</text>
<text x="317.5" y="194">P2.02_SPI_SDO</text>
<text x="317.5" y="196.5">P2.06_SPI_SCK</text>
<text x="317.5" y="201.6">P2.03</text>
<text x="317.5" y="199">P2.05_SPI_CS_L</text>
<text x="327.7" y="204.1">CLK</text>
<text x="342.2" y="235.9">P1.11_I2CSDA_AIN4</text>
<text x="342.2" y="238.4">P1.12_I2CSCL_AIN5</text>
<text x="366.6" y="235.9">CLK_CTL 1</text>
<text x="278" y="243.5">CC2</text>
<text x="292.1" y="243.5">CC1</text>
<text x="179.1" y="249.8">USB_DRV</text>
<text x="199.4" y="254.9">CC1</text>
<text x="199.4" y="257.5">USB_D_P</text>
<text x="250.5" y="257.5">USB_D_N</text>
<text x="199.4" y="260">USB_D_N</text>
<text x="250.6" y="260">USB_D_P</text>
<text x="255.1" y="262.5">CC2</text>
</g>
<g font-size="1.3" fill="#840084">
<text x="139.7" y="45.6">Nordic</text>
<text x="147" y="45.6">Semiconductor</text>
<text x="139.7" y="48.1">NRF54L10-QFAA-R</text>
<text x="27.4" y="74.5">RF</text>
<text x="64.2" y="74.5">RF</text>
<text x="78.2" y="74.5">RF</text>
<text x="97.2" y="74.5">RF</text>
<text x="70.6" y="119.5">CTS-Frequency</text>
<text x="86.4" y="119.5">Controls</text>
<text x="70.6" y="121.5">416F32022CKR</text>
<text x="163.3" y="148.2">Power</text>
<text x="176" y="157.1">Power</text>
<text x="168.3" y="169.8">Power</text>
</g>
<g font-size="1" fill="#a90000">
<text x="210.9" y="252.5">A4_B9</text>
<text x="212.3" y="255">A5</text>
<text x="212.3" y="257.6">A6</text>
<text x="241.4" y="252.5">B4_A9</text>
<text x="242.7" y="257.6">B7</text>
<text x="242.7" y="255">B8</text>
<text x="212.3" y="260.1">A7</text>
<text x="212.3" y="262.6">A8</text>
<text x="242.7" y="262.6">B5</text>
<text x="242.7" y="260.1">B6</text>
<text x="210.5" y="265.2">A1_B12</text>
<text x="240.9" y="265.2">B1_A12</text>
<text x="211.7" y="270.3">SH1</text>
</g>
<g font-size="1" fill="#006464">
<text x="216.9" y="253.5">VBUS_A</text>
<text x="216.9" y="256">CC1</text>
<text x="234.3" y="253.5">VBUS_B</text>
<text x="236" y="256">SBU2</text>
<text x="216.9" y="258.5">DP1</text>
<text x="216.9" y="261.1">DN1</text>
<text x="216.9" y="263.6">SBU1</text>
<text x="237" y="258.5">DN2</text>
<text x="237" y="263.6">CC2</text>
<text x="237" y="261.1">DP2</text>
<text x="216.9" y="266.2">GND_A</text>
<text x="235.1" y="266.2">GND_B</text>
<text x="216.9" y="271.2">SHIELD</text>
</g>
<g font-size=".8" fill="#006464">
<text x="295.3" y="64.4">R6</text>
<text x="14.6" y="77.1">R9</text>
<text x="279.3" y="85.4">C19</text>
</g>
</svg>
